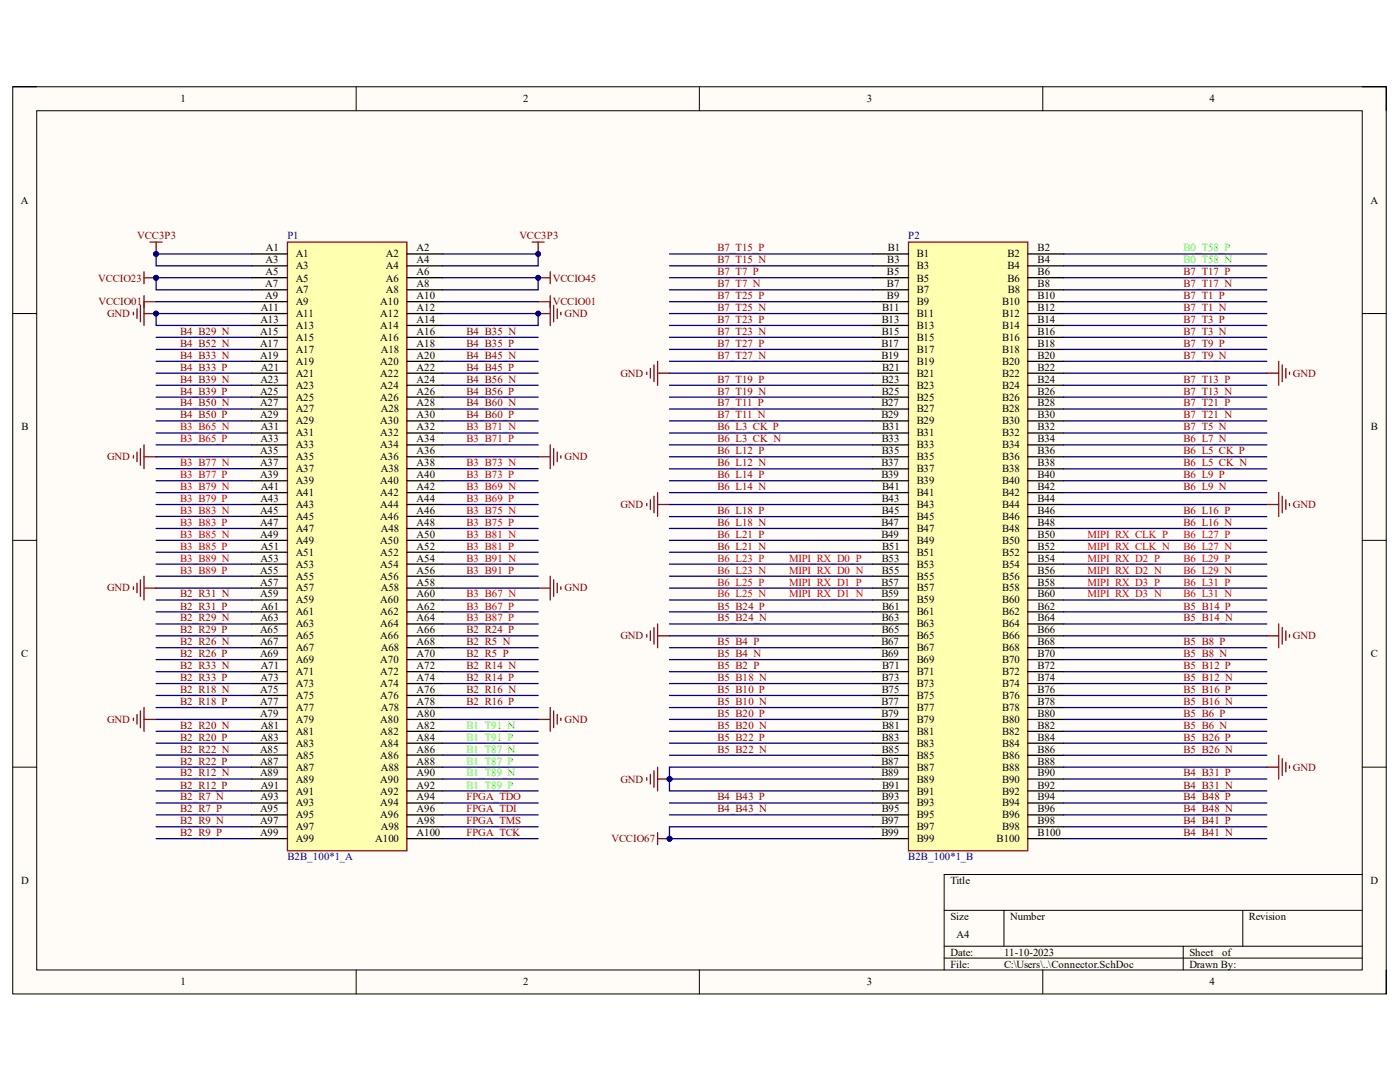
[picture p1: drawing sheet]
<svg xmlns="http://www.w3.org/2000/svg" width="279mm" height="216mm" viewBox="0 0 279 216" stroke-linecap="round" stroke-linejoin="round" font-family="sans-serif">
<path d="M2.5 17.3h274.1v181h-274.1z" fill="#fffbf7"/>
<path d="M2.5 17.3h274.1v181h-274.1z" fill="none" stroke="#000" stroke-width=".2"/>
<path d="M7.3 22.1h264.6v171.4h-264.6z" fill="#fffbf7"/>
<g fill="none" stroke="#000" stroke-width=".2">
<path d="M2.5 17.3h4.8M71.1 17.3v4.8M139.6 17.3v4.8M208.1 17.3v4.8M271.9 17.3h4.7v4.8M7.3 22.1h264.6v171.4h-264.6zM2.5 62.6h4.8M271.9 62.6h4.7M2.5 107.8h4.8M271.9 107.8h4.7M2.5 153.1h4.8M271.9 153.1h4.7"/>
<path d="M271.9 174.5h-83.5v19M71.1 193.5v4.8M139.6 193.5v4.8M188.4 181.7h83.5M188.4 188.8h83.5M188.4 191.2h83.5M200.4 181.7v7.1M208.1 193.5v4.8M236.1 188.8v4.7M248 181.7v7.1M276.6 193.5v4.8"/>
</g>
<path d="M181.3 48.3h23.8v121.5h-23.8z" fill="#ffffb0"/>
<path d="M181.3 48.3h23.8v121.5h-23.8zM26.6 62.3v.5M27.3 61.6v1.9M28 60.9v3.3M28.7 60.2v4.7M28.7 62.6h2.5" fill="none" stroke="#800000" stroke-width=".25"/>
<g fill="none" stroke="#000" stroke-width=".25">
<path d="M174.2 50.7h7.1M174.2 53h7.1M174.2 55.4h7.1M174.2 57.8h7.1M205.1 50.7h7.2M205.1 53h7.2M205.1 55.4h7.2M205.1 57.8h7.2M174.2 60.2h7.1M174.2 62.6h7.1M174.2 64.9h7.1M174.2 67.3h7.1"/>
<path d="M174.2 69.7h7.1M174.2 72.1h7.1M174.2 74.5h7.1M174.2 76.9h7.1M174.2 79.2h7.1M205.1 60.2h7.2M205.1 62.6h7.2M205.1 64.9h7.2M205.1 67.3h7.2M205.1 69.7h7.2M205.1 72.1h7.2M205.1 74.5h7.2"/>
<path d="M205.1 76.9h7.2M205.1 79.2h7.2M174.2 81.6h7.1M174.2 84h7.1M174.2 86.4h7.1M174.2 88.8h7.1M174.2 91.1h7.1M174.2 93.6h7.1M174.2 95.9h7.1M174.2 98.3h7.1M205.1 81.6h7.2M205.1 84h7.2"/>
<path d="M205.1 86.4h7.2M205.1 88.8h7.2M205.1 91.1h7.2M205.1 93.6h7.2M205.1 95.9h7.2M205.1 98.3h7.2M174.2 100.7h7.1M174.2 103.1h7.1M174.2 105.5h7.1M174.2 107.8h7.1M174.2 110.2h7.1M174.2 112.6h7.1"/>
<path d="M174.2 115h7.1M174.2 117.3h7.1M174.2 119.7h7.1M205.1 100.7h7.2M205.1 103.1h7.2M205.1 105.5h7.2M205.1 107.8h7.2M205.1 110.2h7.2M205.1 112.6h7.2M205.1 115h7.2M205.1 117.3h7.2M205.1 119.7h7.2"/>
<path d="M174.2 122.1h7.1M174.2 124.5h7.1M174.2 126.9h7.1M174.2 129.2h7.1M174.2 131.6h7.1M174.2 134h7.1M174.2 136.4h7.1M174.2 138.8h7.1M205.1 122.1h7.2M205.1 124.5h7.2M205.1 126.9h7.2M205.1 129.2h7.2"/>
<path d="M205.1 131.6h7.2M205.1 134h7.2M205.1 136.4h7.2M205.1 138.8h7.2M174.2 141.2h7.1M174.2 143.6h7.1M174.2 145.9h7.1M174.2 148.3h7.1M174.2 150.7h7.1M174.2 153.1h7.1M174.2 155.4h7.1M174.2 157.8h7.1"/>
<path d="M205.1 141.2h7.2M205.1 143.6h7.2M205.1 145.9h7.2M205.1 148.3h7.2M205.1 150.7h7.2M205.1 153.1h7.2M205.1 155.4h7.2M205.1 157.8h7.2M174.2 160.2h7.1M174.2 162.6h7.1M174.2 165h7.1M174.2 167.3h7.1"/>
<path d="M205.1 160.2h7.2M205.1 162.6h7.2M205.1 165h7.2M205.1 167.3h7.2"/>
</g>
<circle cx="31.1" cy="62.6" r=".48" fill="#000080"/>
<circle cx="31.1" cy="62.6" r=".48" fill="none" stroke="#000080" stroke-width=".2"/>
<g fill="none" stroke="#800000" stroke-width=".25">
<path d="M107.4 62.6h2.4M109.8 60.2v4.7M110.5 60.9v3.3M111.2 61.6v1.9M111.9 62.3v.5M26.6 90.9v.5M27.3 90.2v1.9M28 89.5v3.3M28.7 88.8v4.7M28.7 91.1h2.5M26.6 117.1v.5M27.3 116.4v1.9"/>
<path d="M28 115.7v3.3M28.7 115v4.7M28.7 117.3h2.5M26.6 143.3v.5M27.3 142.6v1.9M28 141.9v3.3M28.7 141.2v4.7M28.7 143.6h2.5"/>
</g>
<circle cx="107.4" cy="62.6" r=".46" fill="#000080"/>
<circle cx="107.4" cy="62.6" r=".46" fill="none" stroke="#000080" stroke-width=".2"/>
<g fill="none" stroke="#800000" stroke-width=".25">
<path d="M106.2 48.3h2.4M107.4 48.3v2.4M107.4 91.1h2.4M109.8 88.8v4.7M110.5 89.5v3.3M111.2 90.2v1.9M111.9 90.9v.5M107.4 117.3h2.4M109.8 115v4.7M110.5 115.7v3.3M111.2 116.4v1.9M111.9 117.1v.5"/>
<path d="M107.4 143.6h2.4M109.8 141.2v4.7M110.5 141.9v3.3M111.2 142.6v1.9M111.9 143.3v.5"/>
</g>
<circle cx="107.4" cy="50.7" r=".46" fill="#000080"/>
<circle cx="107.4" cy="50.7" r=".46" fill="none" stroke="#000080" stroke-width=".2"/>
<path d="M29.9 48.3h2.4M31.2 48.3v2.4" fill="none" stroke="#800000" stroke-width=".25"/>
<circle cx="31.1" cy="50.7" r=".48" fill="#000080"/>
<circle cx="31.1" cy="50.7" r=".48" fill="none" stroke="#000080" stroke-width=".2"/>
<path d="M28.7 54.2v2.4M28.7 55.4h2.5" fill="none" stroke="#800000" stroke-width=".25"/>
<circle cx="31.1" cy="55.4" r=".49" fill="#000080"/>
<circle cx="31.1" cy="55.4" r=".49" fill="none" stroke="#000080" stroke-width=".2"/>
<path d="M107.4 55.4h2.4M109.8 54.2v2.4" fill="none" stroke="#800000" stroke-width=".25"/>
<circle cx="107.4" cy="55.4" r=".47" fill="#000080"/>
<circle cx="107.4" cy="55.4" r=".47" fill="none" stroke="#000080" stroke-width=".2"/>
<path d="M28.7 59v2.4M109.8 59v2.4M28.7 60.2h2.5M107.4 60.2h2.4M129.1 155.2v.5M129.8 154.5v1.9M130.5 153.8v3.3M131.2 153.1v4.7M131.2 155.4h2.4" fill="none" stroke="#800000" stroke-width=".25"/>
<circle cx="133.6" cy="155.4" r=".48" fill="#000080"/>
<circle cx="133.6" cy="155.4" r=".48" fill="none" stroke="#000080" stroke-width=".2"/>
<path d="M131.2 166.2v2.3M131.2 167.3h2.4" fill="none" stroke="#800000" stroke-width=".25"/>
<circle cx="133.6" cy="167.4" r=".48" fill="#000080"/>
<circle cx="133.6" cy="167.4" r=".48" fill="none" stroke="#000080" stroke-width=".2"/>
<g fill="none" stroke="#800000" stroke-width=".25">
<path d="M129.1 74.3v.4M129.8 73.5v1.9M130.5 72.8v3.4M131.2 72.1v4.8M131.2 74.5h2.4M252.8 74.5h2.4M255.2 72.1v4.8M255.9 72.8v3.4M256.6 73.5v1.9M257.3 74.3v.4M129.8 99.7v1.9M130.5 99v3.3"/>
<path d="M131.2 98.3v4.7M255.2 98.3v4.8M255.9 99v3.3M256.6 99.7v1.9M129.1 100.5v.4M131.2 100.7h2.4M252.8 100.7h2.4M257.3 100.5v.4M129.1 126.6v.5M129.8 125.9v1.9M130.5 125.2v3.3M131.2 124.5v4.7"/>
<path d="M131.2 126.9h2.4M252.8 126.9h2.4M255.2 124.5v4.7M255.9 125.2v3.3M256.6 125.9v1.9M257.3 126.6v.5M252.8 153.1h2.4M255.2 150.7v4.7M255.9 151.4v3.3M256.6 152.1v1.9M257.3 152.8v.5"/>
</g>
<path d="M57.4 48.3h23.8v121.5h-23.8z" fill="#ffffb0"/>
<path d="M57.4 48.3h23.8v121.5h-23.8z" fill="none" stroke="#800000" stroke-width=".25"/>
<g fill="none" stroke="#000" stroke-width=".25">
<path d="M50.2 50.7h7.2M50.2 53h7.2M50.2 55.4h7.2M50.2 57.8h7.2M81.2 50.7h7.1M81.2 53h7.1M81.2 55.4h7.1M81.2 57.8h7.1M50.2 60.2h7.2M50.2 62.6h7.2M50.2 64.9h7.2M50.2 67.3h7.2"/>
<path d="M50.2 69.7h7.2M50.2 72.1h7.2M50.2 74.5h7.2M50.2 76.9h7.2M50.2 79.2h7.2M81.2 60.2h7.1M81.2 62.6h7.1M81.2 64.9h7.1M81.2 67.3h7.1M81.2 69.7h7.1M81.2 72.1h7.1M81.2 74.5h7.1"/>
<path d="M81.2 76.9h7.1M81.2 79.2h7.1M50.2 81.6h7.2M50.2 84h7.2M50.2 86.4h7.2M50.2 88.8h7.2M50.2 91.1h7.2M50.2 93.5h7.2M50.2 95.9h7.2M50.2 98.3h7.2M81.2 81.6h7.1M81.2 84h7.1"/>
<path d="M81.2 86.4h7.1M81.2 88.8h7.1M81.2 91.1h7.1M81.2 93.5h7.1M81.2 95.9h7.1M81.2 98.3h7.1M50.2 100.7h7.2M50.2 103h7.2M50.2 105.5h7.2M50.2 107.8h7.2M50.2 110.2h7.2M50.2 112.6h7.2"/>
<path d="M50.2 115h7.2M50.2 117.3h7.2M50.2 119.7h7.2M81.2 100.7h7.1M81.2 103h7.1M81.2 105.5h7.1M81.2 107.8h7.1M81.2 110.2h7.1M81.2 112.6h7.1M81.2 115h7.1M81.2 117.3h7.1M81.2 119.7h7.1"/>
<path d="M50.2 122.1h7.2M50.2 124.5h7.2M50.2 126.9h7.2M50.2 129.2h7.2M50.2 131.6h7.2M50.2 134h7.2M50.2 136.4h7.2M50.2 138.8h7.2M81.2 122.1h7.1M81.2 124.5h7.1M81.2 126.9h7.1M81.2 129.2h7.1"/>
<path d="M81.2 131.6h7.1M81.2 134h7.1M81.2 136.4h7.1M81.2 138.8h7.1M50.2 141.2h7.2M50.2 143.6h7.2M50.2 145.9h7.2M50.2 148.3h7.2M50.2 150.7h7.2M50.2 153.1h7.2M50.2 155.4h7.2M50.2 157.8h7.2"/>
<path d="M81.2 141.2h7.1M81.2 143.6h7.1M81.2 145.9h7.1M81.2 148.3h7.1M81.2 150.7h7.1M81.2 153.1h7.1M81.2 155.4h7.1M81.2 157.8h7.1M50.2 160.2h7.2M50.2 162.6h7.2M50.2 165h7.2M50.2 167.3h7.2"/>
<path d="M81.2 160.2h7.1M81.2 162.6h7.1M81.2 165h7.1M81.2 167.3h7.1"/>
</g>
<g fill="none" stroke="#000080" stroke-width=".25">
<path d="M212.3 50.7h40.5M31.2 79.2h19M31.2 76.9h19M31.2 74.5h19M31.2 72.1h19M31.2 69.7h19M31.2 67.3h19M50.2 62.6h-19v2.3h19M31.2 98.3h19M31.2 95.9h19M31.2 93.5h19M31.2 91.1h19"/>
<path d="M31.2 88.8h19M31.2 86.4h19M31.2 84h19M31.2 81.6h19M31.2 119.7h19M31.2 117.3h19M31.2 115h19M31.2 112.6h19M31.2 110.2h19M31.2 107.8h19M31.2 105.5h19M31.2 103h19"/>
<path d="M31.2 100.7h19M31.2 138.8h19M31.2 136.4h19M31.2 134h19M31.2 131.6h19M31.2 129.2h19M31.2 126.9h19M31.2 124.5h19M31.2 122.1h19M31.2 157.8h19M31.2 155.4h19M31.2 153.1h19"/>
<path d="M31.2 150.7h19M31.2 148.3h19M31.2 145.9h19M31.2 143.6h19M31.2 141.2h19M31.2 167.3h19M31.2 165h19M31.2 162.6h19M31.2 160.2h19"/>
</g>
<circle cx="31.1" cy="62.6" r=".48" fill="#000080"/>
<circle cx="31.1" cy="62.6" r=".48" fill="none" stroke="#000080" stroke-width=".2"/>
<path d="M50.2 55.4h-19v2.4h19M31.2 60.2h19" fill="none" stroke="#000080" stroke-width=".25"/>
<circle cx="31.1" cy="55.4" r=".49" fill="#000080"/>
<circle cx="31.1" cy="55.4" r=".49" fill="none" stroke="#000080" stroke-width=".2"/>
<path d="M50.2 50.7h-19v2.3h19" fill="none" stroke="#000080" stroke-width=".25"/>
<circle cx="31.1" cy="50.7" r=".48" fill="#000080"/>
<circle cx="31.1" cy="50.7" r=".48" fill="none" stroke="#000080" stroke-width=".2"/>
<g fill="none" stroke="#000080" stroke-width=".25">
<path d="M88.3 62.6h19.1v2.3h-19.1M88.3 79.2h19.1M88.3 76.9h19.1M88.3 74.5h19.1M88.3 72.1h19.1M88.3 69.7h19.1M88.3 67.3h19.1M88.3 98.3h19.1M88.3 95.9h19.1M88.3 93.5h19.1M88.3 91.1h19.1M88.3 88.8h19.1"/>
<path d="M88.3 86.4h19.1M88.3 84h19.1M88.3 81.6h19.1M88.3 119.7h19.1M88.3 117.3h19.1M88.3 115h19.1M88.3 112.6h19.1M88.3 110.2h19.1M88.3 107.8h19.1M88.3 105.5h19.1M88.3 103h19.1M88.3 100.7h19.1"/>
<path d="M88.3 138.8h19.1M88.3 136.4h19.1M88.3 134h19.1M88.3 131.6h19.1M88.3 129.2h19.1M88.3 126.9h19.1M88.3 124.5h19.1M88.3 122.1h19.1M88.3 157.8h19.1M88.3 155.4h19.1M88.3 153.1h19.1M88.3 150.7h19.1"/>
<path d="M88.3 148.3h19.1M88.3 145.9h19.1M88.3 143.6h19.1M88.3 141.2h19.1M88.3 167.3h19.1M88.3 165h19.1M88.3 162.6h19.1M88.3 160.2h19.1"/>
</g>
<circle cx="107.4" cy="62.6" r=".46" fill="#000080"/>
<circle cx="107.4" cy="62.6" r=".46" fill="none" stroke="#000080" stroke-width=".2"/>
<path d="M88.3 55.4h19.1v2.4h-19.1M88.3 60.2h19.1" fill="none" stroke="#000080" stroke-width=".25"/>
<circle cx="107.4" cy="55.4" r=".47" fill="#000080"/>
<circle cx="107.4" cy="55.4" r=".47" fill="none" stroke="#000080" stroke-width=".2"/>
<path d="M88.3 50.7h19.1v2.3h-19.1" fill="none" stroke="#000080" stroke-width=".25"/>
<circle cx="107.4" cy="50.7" r=".46" fill="#000080"/>
<circle cx="107.4" cy="50.7" r=".46" fill="none" stroke="#000080" stroke-width=".2"/>
<path d="M174.2 165h-40.6v2.3h40.6" fill="none" stroke="#000080" stroke-width=".25"/>
<circle cx="133.6" cy="167.4" r=".48" fill="#000080"/>
<circle cx="133.6" cy="167.4" r=".48" fill="none" stroke="#000080" stroke-width=".2"/>
<path d="M174.2 153.1h-40.6v4.7h40.6M133.6 162.6h40.6M133.6 160.2h40.6" fill="none" stroke="#000080" stroke-width=".25"/>
<circle cx="133.6" cy="155.4" r=".48" fill="#000080"/>
<circle cx="133.6" cy="155.4" r=".48" fill="none" stroke="#000080" stroke-width=".2"/>
<path d="M133.6 155.4h40.6" fill="none" stroke="#000080" stroke-width=".25"/>
<circle cx="133.6" cy="155.4" r=".48" fill="#000080"/>
<circle cx="133.6" cy="155.4" r=".48" fill="none" stroke="#000080" stroke-width=".2"/>
<g fill="none" stroke="#000080" stroke-width=".25">
<path d="M133.6 57.8h40.6M133.6 55.4h40.6M133.6 53h40.6M133.6 50.7h40.6M212.3 57.8h40.5M212.3 55.4h40.5M212.3 53h40.5M133.6 79.2h40.6M133.6 76.9h40.6M133.6 74.5h40.6M133.6 72.1h40.6M133.6 69.7h40.6"/>
<path d="M133.6 67.3h40.6M133.6 64.9h40.6M133.6 62.6h40.6M133.6 60.2h40.6M212.3 79.2h40.5M212.3 76.9h40.5M212.3 74.5h40.5M212.3 72.1h40.5M212.3 69.7h40.5M212.3 67.3h40.5M212.3 64.9h40.5M212.3 62.6h40.5"/>
<path d="M212.3 60.2h40.5M133.6 98.3h40.6M133.6 95.9h40.6M133.6 93.6h40.6M133.6 91.1h40.6M133.6 88.8h40.6M133.6 86.4h40.6M133.6 84h40.6M133.6 81.6h40.6M212.3 98.3h40.5M212.3 95.9h40.5M212.3 93.6h40.5"/>
<path d="M212.3 91.1h40.5M212.3 88.8h40.5M212.3 86.4h40.5M212.3 84h40.5M212.3 81.6h40.5M133.6 119.7h40.6M133.6 117.3h40.6M133.6 115h40.6M133.6 112.6h40.6M133.6 110.2h40.6M133.6 107.8h40.6M133.6 105.5h40.6"/>
<path d="M133.6 103.1h40.6M133.6 100.7h40.6M212.3 119.7h40.5M212.3 117.3h40.5M212.3 115h40.5M212.3 112.6h40.5M212.3 110.2h40.5M212.3 107.8h40.5M212.3 105.5h40.5M212.3 103.1h40.5M212.3 100.7h40.5M133.6 138.8h40.6"/>
<path d="M133.6 136.4h40.6M133.6 134h40.6M133.6 131.6h40.6M133.6 129.2h40.6M133.6 126.9h40.6M133.6 124.5h40.6M133.6 122.1h40.6M212.3 138.8h40.5M212.3 136.4h40.5M212.3 134h40.5M212.3 131.6h40.5M212.3 129.2h40.5"/>
<path d="M212.3 126.9h40.5M212.3 124.5h40.5M212.3 122.1h40.5M133.6 150.7h40.6M133.6 148.3h40.6M133.6 145.9h40.6M133.6 143.6h40.6M133.6 141.2h40.6M212.3 150.7h40.5M212.3 148.3h40.5M212.3 145.9h40.5M212.3 143.6h40.5"/>
<path d="M212.3 141.2h40.5M212.3 157.8h40.5M212.3 155.4h40.5M212.3 153.1h40.5M212.3 167.3h40.5M212.3 165h40.5M212.3 162.6h40.5M212.3 160.2h40.5"/>
</g>
<g font-size="2.1">
<text x="36" y="20.4">1</text>
<text x="104.4" y="20.4">2</text>
<text x="173" y="20.4">3</text>
<text x="241.4" y="20.4">4</text>
<text x="4.1" y="40.6">A</text>
<text x="273.5" y="40.6">A</text>
<text x="53" y="52.5">A3</text>
<text x="53.1" y="50.1">A1</text>
<text x="59" y="51.3">A1</text>
<text x="59" y="53.7">A3</text>
<text x="77" y="51.3">A2</text>
<text x="77" y="53.7">A4</text>
<text x="83.1" y="50.1">A2</text>
<text x="83.1" y="52.5">A4</text>
<text x="177.1" y="52.5">B3</text>
<text x="177.2" y="50.1">B1</text>
<text x="183" y="51.3">B1</text>
<text x="183" y="53.7">B3</text>
<text x="201" y="51.3">B2</text>
<text x="201" y="53.7">B4</text>
<text x="207.1" y="50.1">B2</text>
<text x="207.1" y="52.5">B4</text>
<text x="52.9" y="57.4">A7</text>
<text x="52.9" y="59.7">A9</text>
<text x="53" y="54.9">A5</text>
<text x="59" y="56.2">A5</text>
<text x="59" y="58.5">A7</text>
<text x="77" y="56.2">A6</text>
<text x="77" y="58.5">A8</text>
<text x="83.1" y="54.9">A6</text>
<text x="83.1" y="57.4">A8</text>
<text x="83.1" y="59.7">A10</text>
<text x="177" y="54.9">B5</text>
<text x="177" y="57.4">B7</text>
<text x="177" y="59.7">B9</text>
<text x="183" y="56.2">B5</text>
<text x="183" y="58.5">B7</text>
<text x="201" y="56.2">B6</text>
<text x="201.1" y="58.5">B8</text>
<text x="207.1" y="54.9">B6</text>
<text x="207.1" y="57.4">B8</text>
<text x="207.1" y="59.7">B10</text>
<text x="52" y="64.5">A13</text>
<text x="52" y="62.1">A11</text>
<text x="59" y="60.9">A9</text>
<text x="59" y="63.3">A11</text>
<text x="59" y="65.7">A13</text>
<text x="75.9" y="60.9">A10</text>
<text x="75.9" y="63.3">A12</text>
<text x="75.9" y="65.7">A14</text>
<text x="83.1" y="62.1">A12</text>
<text x="83.1" y="64.5">A14</text>
<text x="176" y="64.5">B13</text>
<text x="176.1" y="62.1">B11</text>
<text x="183" y="60.9">B9</text>
<text x="183" y="63.3">B11</text>
<text x="183" y="65.7">B13</text>
<text x="200" y="60.9">B10</text>
<text x="200" y="63.3">B12</text>
<text x="200" y="65.7">B14</text>
<text x="207.1" y="62.1">B12</text>
<text x="207.1" y="64.5">B14</text>
<text x="51.9" y="66.8">A15</text>
<text x="51.9" y="69.2">A17</text>
<text x="51.9" y="71.6">A19</text>
<text x="59" y="68">A15</text>
<text x="59" y="70.4">A17</text>
<text x="75.9" y="68">A16</text>
<text x="76" y="70.4">A18</text>
<text x="83.1" y="66.8">A16</text>
<text x="83.1" y="69.2">A18</text>
<text x="83.1" y="71.6">A20</text>
<text x="175.9" y="69.2">B17</text>
<text x="175.9" y="71.6">B19</text>
<text x="176" y="66.8">B15</text>
<text x="183" y="68">B15</text>
<text x="183" y="70.4">B17</text>
<text x="200" y="68">B16</text>
<text x="200" y="70.4">B18</text>
<text x="207.1" y="66.8">B16</text>
<text x="207.1" y="69.2">B18</text>
<text x="207.1" y="71.6">B20</text>
<text x="52" y="76.4">A23</text>
<text x="52" y="74">A21</text>
<text x="59" y="72.8">A19</text>
<text x="59" y="75.2">A21</text>
<text x="59" y="77.6">A23</text>
<text x="75.9" y="72.8">A20</text>
<text x="75.9" y="75.2">A22</text>
<text x="75.9" y="77.6">A24</text>
<text x="83.1" y="74">A22</text>
<text x="83.1" y="76.4">A24</text>
<text x="176" y="76.4">B23</text>
<text x="176.1" y="74">B21</text>
<text x="183" y="72.8">B19</text>
<text x="183" y="75.2">B21</text>
<text x="183" y="77.6">B23</text>
<text x="200" y="72.8">B20</text>
<text x="200" y="75.2">B22</text>
<text x="200" y="77.6">B24</text>
<text x="207.1" y="74">B22</text>
<text x="207.1" y="76.4">B24</text>
<text x="51.9" y="78.7">A25</text>
<text x="51.9" y="81.1">A27</text>
<text x="51.9" y="83.5">A29</text>
<text x="59" y="79.9">A25</text>
<text x="59" y="82.3">A27</text>
<text x="75.9" y="79.9">A26</text>
<text x="76" y="82.3">A28</text>
<text x="83.1" y="78.7">A26</text>
<text x="83.1" y="81.1">A28</text>
<text x="83.1" y="83.5">A30</text>
<text x="175.9" y="81.1">B27</text>
<text x="175.9" y="83.5">B29</text>
<text x="176" y="78.7">B25</text>
<text x="183" y="79.9">B25</text>
<text x="183" y="82.3">B27</text>
<text x="200" y="79.9">B26</text>
<text x="200" y="82.3">B28</text>
<text x="207.1" y="78.7">B26</text>
<text x="207.1" y="81.1">B28</text>
<text x="207.1" y="83.5">B30</text>
<text x="4.3" y="85.9">B</text>
<text x="52" y="88.3">A33</text>
<text x="52" y="85.9">A31</text>
<text x="59" y="84.7">A29</text>
<text x="59" y="87.1">A31</text>
<text x="59" y="89.4">A33</text>
<text x="75.9" y="84.7">A30</text>
<text x="75.9" y="87.1">A32</text>
<text x="75.9" y="89.4">A34</text>
<text x="83.1" y="85.9">A32</text>
<text x="83.1" y="88.3">A34</text>
<text x="176" y="88.3">B33</text>
<text x="176.1" y="85.9">B31</text>
<text x="183" y="84.7">B29</text>
<text x="183" y="87.1">B31</text>
<text x="183" y="89.4">B33</text>
<text x="200" y="84.7">B30</text>
<text x="200" y="87.1">B32</text>
<text x="200" y="89.4">B34</text>
<text x="207.1" y="85.9">B32</text>
<text x="207.1" y="88.3">B34</text>
<text x="273.6" y="85.9">B</text>
<text x="51.9" y="90.6">A35</text>
<text x="51.9" y="93">A37</text>
<text x="51.9" y="95.4">A39</text>
<text x="59" y="91.8">A35</text>
<text x="59" y="94.2">A37</text>
<text x="75.9" y="91.8">A36</text>
<text x="76" y="94.2">A38</text>
<text x="83.1" y="90.6">A36</text>
<text x="83.1" y="93">A38</text>
<text x="83.1" y="95.4">A40</text>
<text x="175.9" y="93">B37</text>
<text x="175.9" y="95.4">B39</text>
<text x="176" y="90.6">B35</text>
<text x="183" y="91.8">B35</text>
<text x="183" y="94.2">B37</text>
<text x="200" y="91.8">B36</text>
<text x="200" y="94.2">B38</text>
<text x="207.1" y="90.6">B36</text>
<text x="207.1" y="93">B38</text>
<text x="207.1" y="95.4">B40</text>
<text x="52" y="100.2">A43</text>
<text x="52" y="97.8">A41</text>
<text x="59" y="96.6">A39</text>
<text x="59" y="99">A41</text>
<text x="59" y="101.4">A43</text>
<text x="75.9" y="96.6">A40</text>
<text x="75.9" y="99">A42</text>
<text x="75.9" y="101.4">A44</text>
<text x="83.1" y="97.8">A42</text>
<text x="83.1" y="100.2">A44</text>
<text x="176" y="100.2">B43</text>
<text x="176.1" y="97.8">B41</text>
<text x="183" y="96.6">B39</text>
<text x="183" y="99">B41</text>
<text x="183" y="101.4">B43</text>
<text x="200" y="96.6">B40</text>
<text x="200" y="99">B42</text>
<text x="200" y="101.4">B44</text>
<text x="207.1" y="97.8">B42</text>
<text x="207.1" y="100.2">B44</text>
<text x="51.9" y="102.6">A45</text>
<text x="51.9" y="104.9">A47</text>
<text x="51.9" y="107.4">A49</text>
<text x="59" y="103.8">A45</text>
<text x="59" y="106.2">A47</text>
<text x="75.9" y="103.8">A46</text>
<text x="76" y="106.2">A48</text>
<text x="83.1" y="102.6">A46</text>
<text x="83.1" y="104.9">A48</text>
<text x="83.1" y="107.4">A50</text>
<text x="175.9" y="104.9">B47</text>
<text x="175.9" y="107.4">B49</text>
<text x="176" y="102.6">B45</text>
<text x="183" y="103.8">B45</text>
<text x="183" y="106.2">B47</text>
<text x="200" y="103.8">B46</text>
<text x="200" y="106.2">B48</text>
<text x="207.1" y="102.6">B46</text>
<text x="207.1" y="104.9">B48</text>
<text x="207.1" y="107.4">B50</text>
<text x="52" y="112.1">A53</text>
<text x="52" y="109.7">A51</text>
<text x="59" y="108.5">A49</text>
<text x="59" y="110.9">A51</text>
<text x="59" y="113.3">A53</text>
<text x="75.9" y="108.5">A50</text>
<text x="75.9" y="110.9">A52</text>
<text x="75.9" y="113.3">A54</text>
<text x="83.1" y="109.7">A52</text>
<text x="83.1" y="112.1">A54</text>
<text x="176" y="112.1">B53</text>
<text x="176.1" y="109.7">B51</text>
<text x="183" y="108.5">B49</text>
<text x="183" y="110.9">B51</text>
<text x="183" y="113.3">B53</text>
<text x="200" y="108.5">B50</text>
<text x="200" y="110.9">B52</text>
<text x="200" y="113.3">B54</text>
<text x="207.1" y="109.7">B52</text>
<text x="207.1" y="112.1">B54</text>
<text x="51.9" y="114.5">A55</text>
<text x="51.9" y="116.8">A57</text>
<text x="51.9" y="119.2">A59</text>
<text x="59" y="115.7">A55</text>
<text x="59" y="118">A57</text>
<text x="75.9" y="115.7">A56</text>
<text x="76" y="118">A58</text>
<text x="83.1" y="114.5">A56</text>
<text x="83.1" y="116.8">A58</text>
<text x="83.1" y="119.2">A60</text>
<text x="175.9" y="116.8">B57</text>
<text x="175.9" y="119.2">B59</text>
<text x="176" y="114.5">B55</text>
<text x="183" y="115.7">B55</text>
<text x="183" y="118">B57</text>
<text x="200" y="115.7">B56</text>
<text x="200" y="118">B58</text>
<text x="207.1" y="114.5">B56</text>
<text x="207.1" y="116.8">B58</text>
<text x="207.1" y="119.2">B60</text>
<text x="52" y="124">A63</text>
<text x="52" y="121.6">A61</text>
<text x="59" y="120.4">A59</text>
<text x="59" y="122.8">A61</text>
<text x="59" y="125.2">A63</text>
<text x="75.9" y="120.4">A60</text>
<text x="75.9" y="122.8">A62</text>
<text x="75.9" y="125.2">A64</text>
<text x="83.1" y="121.6">A62</text>
<text x="83.1" y="124">A64</text>
<text x="176" y="124">B63</text>
<text x="176.1" y="121.6">B61</text>
<text x="183" y="120.4">B59</text>
<text x="183" y="122.8">B61</text>
<text x="183" y="125.2">B63</text>
<text x="200" y="120.4">B60</text>
<text x="200" y="122.8">B62</text>
<text x="200" y="125.2">B64</text>
<text x="207.1" y="121.6">B62</text>
<text x="207.1" y="124">B64</text>
<text x="4.2" y="131.1">C</text>
<text x="51.9" y="126.4">A65</text>
<text x="51.9" y="128.7">A67</text>
<text x="51.9" y="131.1">A69</text>
<text x="59" y="127.5">A65</text>
<text x="59" y="129.9">A67</text>
<text x="75.9" y="127.5">A66</text>
<text x="76" y="129.9">A68</text>
<text x="83.1" y="126.4">A66</text>
<text x="83.1" y="128.7">A68</text>
<text x="83.1" y="131.1">A70</text>
<text x="175.9" y="128.7">B67</text>
<text x="175.9" y="131.1">B69</text>
<text x="176" y="126.4">B65</text>
<text x="183" y="127.5">B65</text>
<text x="183" y="129.9">B67</text>
<text x="200" y="127.5">B66</text>
<text x="200" y="129.9">B68</text>
<text x="207.1" y="126.4">B66</text>
<text x="207.1" y="128.7">B68</text>
<text x="207.1" y="131.1">B70</text>
<text x="273.6" y="131.1">C</text>
<text x="52" y="135.8">A73</text>
<text x="52" y="133.5">A71</text>
<text x="59" y="132.3">A69</text>
<text x="59" y="134.7">A71</text>
<text x="59" y="137.1">A73</text>
<text x="75.9" y="132.3">A70</text>
<text x="75.9" y="134.7">A72</text>
<text x="75.9" y="137.1">A74</text>
<text x="83.1" y="133.5">A72</text>
<text x="83.1" y="135.8">A74</text>
<text x="176" y="135.8">B73</text>
<text x="176.1" y="133.5">B71</text>
<text x="183" y="132.3">B69</text>
<text x="183" y="134.7">B71</text>
<text x="183" y="137.1">B73</text>
<text x="200" y="132.3">B70</text>
<text x="200" y="134.7">B72</text>
<text x="200" y="137.1">B74</text>
<text x="207.1" y="133.5">B72</text>
<text x="207.1" y="135.8">B74</text>
<text x="51.9" y="138.3">A75</text>
<text x="51.9" y="140.7">A77</text>
<text x="51.9" y="143.1">A79</text>
<text x="59" y="139.5">A75</text>
<text x="59" y="141.9">A77</text>
<text x="75.9" y="139.5">A76</text>
<text x="76" y="141.9">A78</text>
<text x="83.1" y="138.3">A76</text>
<text x="83.1" y="140.7">A78</text>
<text x="83.1" y="143.1">A80</text>
<text x="175.9" y="140.7">B77</text>
<text x="175.9" y="143.1">B79</text>
<text x="176" y="138.3">B75</text>
<text x="183" y="139.5">B75</text>
<text x="183" y="141.9">B77</text>
<text x="200" y="139.5">B76</text>
<text x="200" y="141.9">B78</text>
<text x="207.1" y="138.3">B76</text>
<text x="207.1" y="140.7">B78</text>
<text x="207.1" y="143.1">B80</text>
<text x="52" y="147.8">A83</text>
<text x="52" y="145.5">A81</text>
<text x="59" y="144.3">A79</text>
<text x="59" y="146.6">A81</text>
<text x="59" y="149">A83</text>
<text x="75.9" y="144.3">A80</text>
<text x="75.9" y="146.6">A82</text>
<text x="75.9" y="149">A84</text>
<text x="83.1" y="145.5">A82</text>
<text x="83.1" y="147.8">A84</text>
<text x="176" y="147.8">B83</text>
<text x="176.1" y="145.5">B81</text>
<text x="183" y="144.3">B79</text>
<text x="183" y="146.6">B81</text>
<text x="183" y="149">B83</text>
<text x="200" y="144.3">B80</text>
<text x="200" y="146.6">B82</text>
<text x="200" y="149">B84</text>
<text x="207.1" y="145.5">B82</text>
<text x="207.1" y="147.8">B84</text>
<text x="51.9" y="150.2">A85</text>
<text x="51.9" y="152.6">A87</text>
<text x="51.9" y="154.9">A89</text>
<text x="59" y="151.4">A85</text>
<text x="59" y="153.8">A87</text>
<text x="75.9" y="151.4">A86</text>
<text x="76" y="153.8">A88</text>
<text x="83.1" y="150.2">A86</text>
<text x="83.1" y="152.6">A88</text>
<text x="83.1" y="154.9">A90</text>
<text x="175.9" y="152.6">B87</text>
<text x="175.9" y="154.9">B89</text>
<text x="176" y="150.2">B85</text>
<text x="183" y="151.4">B85</text>
<text x="183" y="153.8">B87</text>
<text x="200" y="151.4">B86</text>
<text x="200" y="153.8">B88</text>
<text x="207.1" y="150.2">B86</text>
<text x="207.1" y="152.6">B88</text>
<text x="207.1" y="154.9">B90</text>
<text x="52" y="159.7">A93</text>
<text x="52" y="157.4">A91</text>
<text x="59" y="156.2">A89</text>
<text x="59" y="158.5">A91</text>
<text x="59" y="160.9">A93</text>
<text x="75.9" y="156.2">A90</text>
<text x="75.9" y="158.5">A92</text>
<text x="75.9" y="160.9">A94</text>
<text x="83.1" y="157.4">A92</text>
<text x="83.1" y="159.7">A94</text>
<text x="176" y="159.7">B93</text>
<text x="176.1" y="157.4">B91</text>
<text x="183" y="156.2">B89</text>
<text x="183" y="158.5">B91</text>
<text x="183" y="160.9">B93</text>
<text x="200" y="156.2">B90</text>
<text x="200" y="158.5">B92</text>
<text x="200" y="160.9">B94</text>
<text x="207.1" y="157.4">B92</text>
<text x="207.1" y="159.7">B94</text>
<text x="51.9" y="162.1">A95</text>
<text x="51.9" y="164.5">A97</text>
<text x="51.9" y="166.8">A99</text>
<text x="59" y="163.3">A95</text>
<text x="59" y="165.6">A97</text>
<text x="75.9" y="163.3">A96</text>
<text x="76" y="165.6">A98</text>
<text x="83.1" y="162.1">A96</text>
<text x="83.1" y="164.5">A98</text>
<text x="83.1" y="166.8">A100</text>
<text x="175.9" y="164.5">B97</text>
<text x="175.9" y="166.8">B99</text>
<text x="176" y="162.1">B95</text>
<text x="183" y="163.3">B95</text>
<text x="183" y="165.6">B97</text>
<text x="200" y="163.3">B96</text>
<text x="200" y="165.6">B98</text>
<text x="207.1" y="162.1">B96</text>
<text x="207.1" y="164.5">B98</text>
<text x="207.1" y="166.8">B100</text>
<text x="59" y="168">A99</text>
<text x="74.9" y="168">A100</text>
<text x="183" y="168">B99</text>
<text x="198.9" y="168">B100</text>
<text x="4.2" y="176.4">D</text>
<text x="189.7" y="176.4">Title</text>
<text x="273.5" y="176.4">D</text>
<text x="189.7" y="183.6">Size</text>
<text x="201.6" y="183.6">Number</text>
<text x="249.3" y="183.6">Revision</text>
<text x="189.7" y="190.7">Date:</text>
<text x="190.9" y="187.1">A4</text>
<text x="200.4" y="190.7">11-10-2023</text>
<text x="237.4" y="190.7">Sheet</text>
<text x="243.9" y="190.7">of</text>
<text x="36" y="196.6">1</text>
<text x="104.4" y="196.6">2</text>
<text x="173" y="196.6">3</text>
<text x="189.7" y="193.1">File:</text>
<text x="200.4" y="193.1">C:\Users\..\Connector.SchDoc</text>
<text x="237.4" y="193.1">Drawn By:</text>
<text x="241.4" y="196.6">4</text>
</g>
<g font-size="2.1" fill="#800000">
<text x="27.4" y="47.8">VCC3P3</text>
<text x="103.7" y="47.8">VCC3P3</text>
<text x="19.6" y="56.2">VCCIO23</text>
<text x="110.3" y="56.2">VCCIO45</text>
<text x="19.7" y="60.9">VCCIO01</text>
<text x="21.4" y="63.3">GND</text>
<text x="110.3" y="60.9">VCCIO01</text>
<text x="112.7" y="63.3">GND</text>
<text x="35.9" y="66.8">B4_B29_N</text>
<text x="35.9" y="69.2">B4_B52_N</text>
<text x="35.9" y="71.6">B4_B33_N</text>
<text x="93.1" y="66.8">B4_B35_N</text>
<text x="93.1" y="69.2">B4_B35_P</text>
<text x="93.1" y="71.6">B4_B45_N</text>
<text x="35.9" y="74">B4_B33_P</text>
<text x="35.9" y="76.4">B4_B39_N</text>
<text x="93.1" y="74">B4_B45_P</text>
<text x="93.1" y="76.4">B4_B56_N</text>
<text x="123.8" y="75.2">GND</text>
<text x="258" y="75.2">GND</text>
<text x="35.9" y="78.7">B4_B39_P</text>
<text x="35.9" y="81.1">B4_B50_N</text>
<text x="35.9" y="83.5">B4_B50_P</text>
<text x="93.1" y="78.7">B4_B56_P</text>
<text x="93.1" y="83.5">B4_B60_P</text>
<text x="93.1" y="81.1">B4_B60_N</text>
<text x="21.4" y="91.8">GND</text>
<text x="112.7" y="91.8">GND</text>
<text x="123.8" y="101.4">GND</text>
<text x="258" y="101.4">GND</text>
<text x="21.4" y="118">GND</text>
<text x="35.9" y="119.2">B2_R31_N</text>
<text x="112.7" y="118">GND</text>
<text x="35.9" y="121.6">B2_R31_P</text>
<text x="35.9" y="124">B2_R29_N</text>
<text x="35.9" y="126.4">B2_R29_P</text>
<text x="35.9" y="128.7">B2_R26_N</text>
<text x="35.9" y="131.1">B2_R26_P</text>
<text x="93.1" y="126.4">B2_R24_P</text>
<text x="93.1" y="131.1">B2_R5_P</text>
<text x="93.1" y="128.7">B2_R5_N</text>
<text x="123.8" y="127.5">GND</text>
<text x="258" y="127.5">GND</text>
<text x="35.9" y="133.5">B2_R33_N</text>
<text x="35.9" y="135.8">B2_R33_P</text>
<text x="93.1" y="135.8">B2_R14_P</text>
<text x="93.1" y="133.5">B2_R14_N</text>
<text x="35.9" y="138.3">B2_R18_N</text>
<text x="35.9" y="140.7">B2_R18_P</text>
<text x="93.1" y="140.7">B2_R16_P</text>
<text x="93.1" y="138.3">B2_R16_N</text>
<text x="21.4" y="144.3">GND</text>
<text x="35.9" y="147.8">B2_R20_P</text>
<text x="35.9" y="145.5">B2_R20_N</text>
<text x="112.7" y="144.3">GND</text>
<text x="35.9" y="150.2">B2_R22_N</text>
<text x="35.9" y="154.9">B2_R12_N</text>
<text x="35.9" y="152.6">B2_R22_P</text>
<text x="236.2" y="154.9">B4_B31_P</text>
<text x="258" y="153.8">GND</text>
<text x="35.9" y="157.4">B2_R12_P</text>
<text x="35.9" y="159.7">B2_R7_N</text>
<text x="123.8" y="156.2">GND</text>
<text x="143.2" y="159.7">B4_B43_P</text>
<text x="236.2" y="157.4">B4_B31_N</text>
<text x="236.2" y="159.7">B4_B48_P</text>
<text x="35.9" y="162.1">B2_R7_P</text>
<text x="35.9" y="164.5">B2_R9_N</text>
<text x="35.9" y="166.8">B2_R9_P</text>
<text x="143.2" y="162.1">B4_B43_N</text>
<text x="236.2" y="162.1">B4_B48_N</text>
<text x="236.2" y="164.5">B4_B41_P</text>
<text x="236.2" y="166.8">B4_B41_N</text>
<text x="122" y="168">VCCIO67</text>
</g>
<g font-size="2.1" fill="#000080">
<text x="57.4" y="47.8">P1</text>
<text x="181.3" y="47.8">P2</text>
<text x="57.4" y="171.6">B2B_100*1_A</text>
<text x="181.3" y="171.6">B2B_100*1_B</text>
</g>
<g font-size="2.1" fill="#980000">
<text x="143.2" y="50.1">B7_T15_P</text>
<text x="143.2" y="52.5">B7_T15_N</text>
<text x="143.2" y="54.9">B7_T7_P</text>
<text x="143.2" y="57.4">B7_T7_N</text>
<text x="143.2" y="59.7">B7_T25_P</text>
<text x="236.2" y="54.9">B7_T17_P</text>
<text x="236.2" y="57.4">B7_T17_N</text>
<text x="236.2" y="59.7">B7_T1_P</text>
<text x="143.2" y="62.1">B7_T25_N</text>
<text x="143.2" y="64.5">B7_T23_P</text>
<text x="236.2" y="62.1">B7_T1_N</text>
<text x="236.2" y="64.5">B7_T3_P</text>
<text x="143.2" y="69.2">B7_T27_P</text>
<text x="143.2" y="71.6">B7_T27_N</text>
<text x="143.2" y="66.8">B7_T23_N</text>
<text x="236.2" y="66.8">B7_T3_N</text>
<text x="236.2" y="69.2">B7_T9_P</text>
<text x="236.2" y="71.6">B7_T9_N</text>
<text x="143.2" y="76.4">B7_T19_P</text>
<text x="236.2" y="76.4">B7_T13_P</text>
<text x="143.2" y="78.7">B7_T19_N</text>
<text x="143.2" y="81.1">B7_T11_P</text>
<text x="143.2" y="83.5">B7_T11_N</text>
<text x="236.2" y="78.7">B7_T13_N</text>
<text x="236.2" y="81.1">B7_T21_P</text>
<text x="236.2" y="83.5">B7_T21_N</text>
<text x="143.2" y="88.3">B6_L3_CK_N</text>
<text x="143.2" y="85.9">B6_L3_CK_P</text>
<text x="236.2" y="88.3">B6_L7_N</text>
<text x="236.2" y="85.9">B7_T5_N</text>
<text x="143.2" y="93">B6_L12_N</text>
<text x="143.2" y="90.6">B6_L12_P</text>
<text x="143.2" y="95.4">B6_L14_P</text>
<text x="236.2" y="93">B6_L5_CK_N</text>
<text x="236.2" y="90.6">B6_L5_CK_P</text>
<text x="236.2" y="95.4">B6_L9_P</text>
<text x="143.2" y="97.8">B6_L14_N</text>
<text x="236.2" y="97.8">B6_L9_N</text>
<text x="143.2" y="104.9">B6_L18_N</text>
<text x="143.2" y="102.6">B6_L18_P</text>
<text x="143.2" y="107.4">B6_L21_P</text>
<text x="236.2" y="104.9">B6_L16_N</text>
<text x="236.2" y="102.6">B6_L16_P</text>
<text x="143.2" y="109.7">B6_L21_N</text>
<text x="143.2" y="121.6">B5_B24_P</text>
<text x="143.2" y="124">B5_B24_N</text>
<text x="236.2" y="121.6">B5_B14_P</text>
<text x="236.2" y="124">B5_B14_N</text>
<text x="143.2" y="128.7">B5_B4_P</text>
<text x="143.2" y="131.1">B5_B4_N</text>
<text x="236.2" y="128.7">B5_B8_P</text>
<text x="236.2" y="131.1">B5_B8_N</text>
<text x="143.2" y="133.5">B5_B2_P</text>
<text x="143.2" y="135.8">B5_B18_N</text>
<text x="236.2" y="133.5">B5_B12_P</text>
<text x="236.2" y="135.8">B5_B12_N</text>
<text x="143.2" y="138.3">B5_B10_P</text>
<text x="143.2" y="140.7">B5_B10_N</text>
<text x="143.2" y="143.1">B5_B20_P</text>
<text x="236.2" y="138.3">B5_B16_P</text>
<text x="236.2" y="140.7">B5_B16_N</text>
<text x="236.2" y="143.1">B5_B6_P</text>
<text x="143.2" y="145.5">B5_B20_N</text>
<text x="143.2" y="147.8">B5_B22_P</text>
<text x="236.2" y="145.5">B5_B6_N</text>
<text x="236.2" y="147.8">B5_B26_P</text>
<text x="143.2" y="150.2">B5_B22_N</text>
<text x="236.2" y="150.2">B5_B26_N</text>
<text x="93.1" y="159.7">FPGA_TDO</text>
<text x="93.1" y="166.8">FPGA_TCK</text>
<text x="93.1" y="162.1">FPGA_TDI</text>
<text x="93.1" y="164.5">FPGA_TMS</text>
</g>
<g font-size="2.1" fill="#0f0">
<text x="236.2" y="50.1">B0_T58_P</text>
<text x="236.2" y="52.5">B0_T58_N</text>
<text x="93.1" y="147.8">B1_T91_P</text>
<text x="93.1" y="145.5">B1_T91_N</text>
<text x="93.1" y="152.6">B1_T87_P</text>
<text x="93.1" y="150.2">B1_T87_N</text>
<text x="93.1" y="154.9">B1_T89_N</text>
<text x="93.1" y="157.4">B1_T89_P</text>
</g>
<g font-size="2.1" fill="#be0000">
<text x="35.9" y="85.9">B3_B65_N</text>
<text x="35.9" y="88.3">B3_B65_P</text>
<text x="93.1" y="85.9">B3_B71_N</text>
<text x="93.1" y="88.3">B3_B71_P</text>
<text x="35.9" y="93">B3_B77_N</text>
<text x="35.9" y="95.4">B3_B77_P</text>
<text x="93.1" y="93">B3_B73_N</text>
<text x="93.1" y="95.4">B3_B73_P</text>
<text x="35.9" y="97.8">B3_B79_N</text>
<text x="35.9" y="100.2">B3_B79_P</text>
<text x="93.1" y="97.8">B3_B69_N</text>
<text x="93.1" y="100.2">B3_B69_P</text>
<text x="35.9" y="102.6">B3_B83_N</text>
<text x="35.9" y="104.9">B3_B83_P</text>
<text x="35.9" y="107.4">B3_B85_N</text>
<text x="93.1" y="102.6">B3_B75_N</text>
<text x="93.1" y="104.9">B3_B75_P</text>
<text x="93.1" y="107.4">B3_B81_N</text>
<text x="35.9" y="109.7">B3_B85_P</text>
<text x="35.9" y="112.1">B3_B89_N</text>
<text x="93.1" y="109.7">B3_B81_P</text>
<text x="93.1" y="112.1">B3_B91_N</text>
<text x="35.9" y="114.5">B3_B89_P</text>
<text x="93.1" y="114.5">B3_B91_P</text>
<text x="93.1" y="119.2">B3_B67_N</text>
<text x="93.1" y="121.6">B3_B67_P</text>
<text x="93.1" y="124">B3_B87_P</text>
</g>
<g font-size="2.1" fill="#f00">
<text x="217" y="107.4">MIPI_RX_CLK_P</text>
<text x="236.2" y="107.4">B6_L27_P</text>
<text x="143.2" y="112.1">B6_L23_P</text>
<text x="157.5" y="112.1">MIPI_RX_D0_P</text>
<text x="217" y="109.7">MIPI_RX_CLK_N</text>
<text x="217" y="112.1">MIPI_RX_D2_P</text>
<text x="236.2" y="109.7">B6_L27_N</text>
<text x="236.2" y="112.1">B6_L29_P</text>
<text x="143.2" y="114.5">B6_L23_N</text>
<text x="143.2" y="116.8">B6_L25_P</text>
<text x="143.2" y="119.2">B6_L25_N</text>
<text x="157.5" y="114.5">MIPI_RX_D0_N</text>
<text x="157.5" y="119.2">MIPI_RX_D1_N</text>
<text x="157.5" y="116.8">MIPI_RX_D1_P</text>
<text x="217" y="114.5">MIPI_RX_D2_N</text>
<text x="217" y="119.2">MIPI_RX_D3_N</text>
<text x="217" y="116.8">MIPI_RX_D3_P</text>
<text x="236.2" y="114.5">B6_L29_N</text>
<text x="236.2" y="116.8">B6_L31_P</text>
<text x="236.2" y="119.2">B6_L31_N</text>
</g>
</svg>
